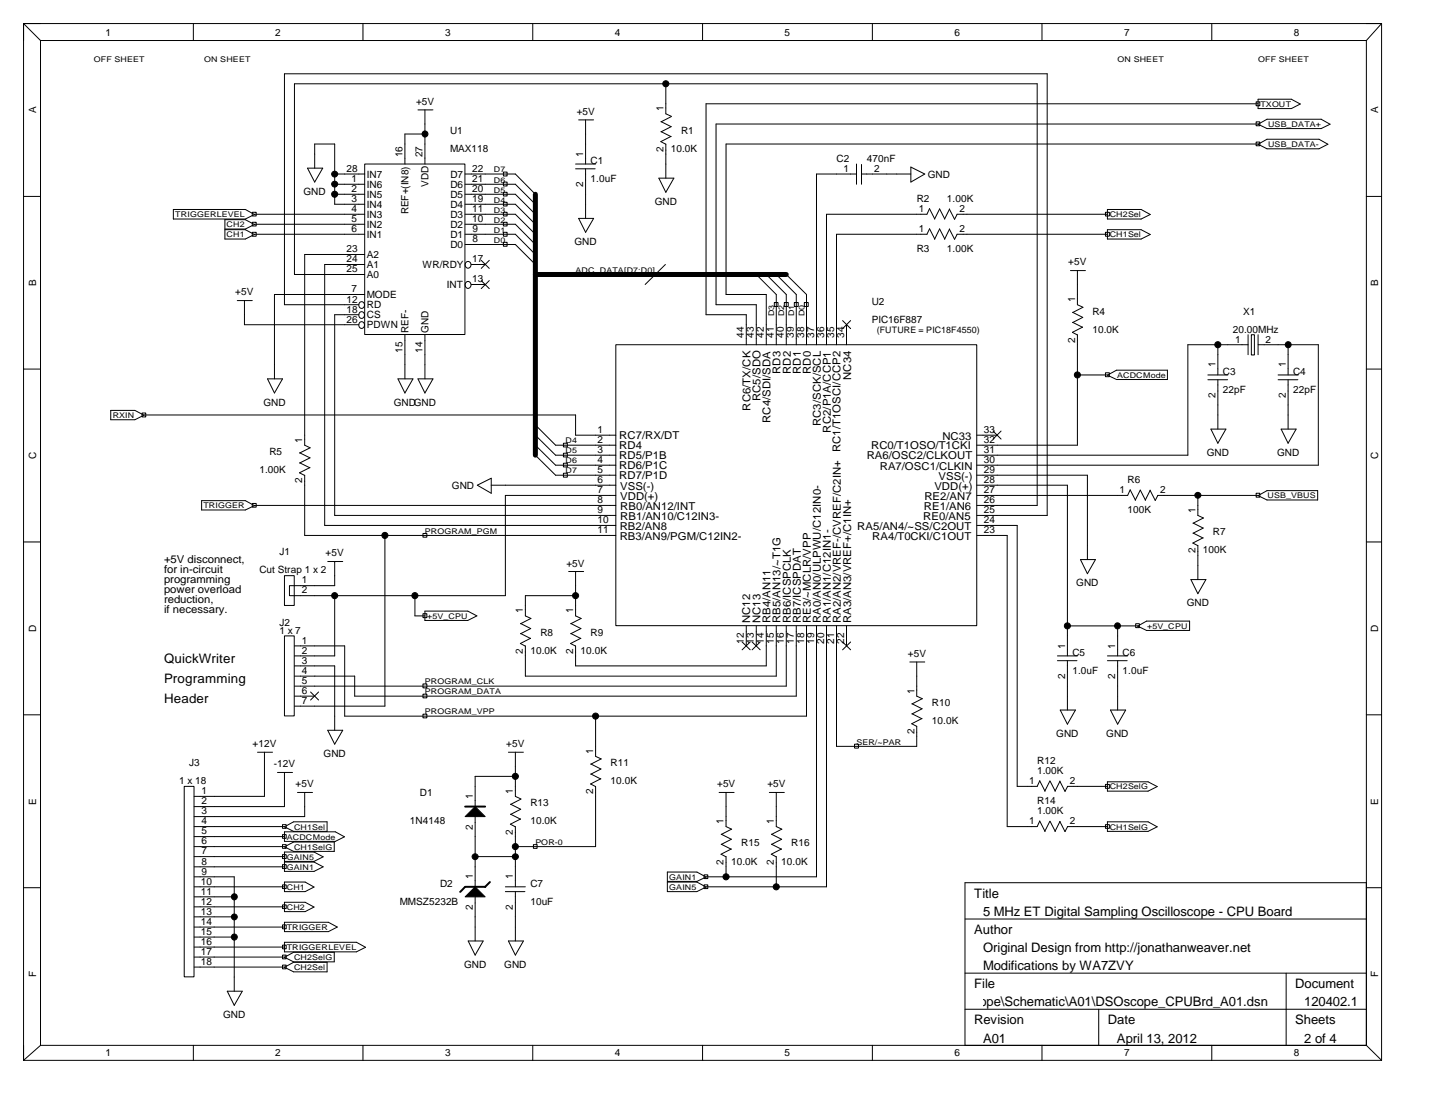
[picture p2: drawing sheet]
<svg xmlns="http://www.w3.org/2000/svg" width="279mm" height="216mm" viewBox="0 0 279 216" stroke-linecap="round" stroke-linejoin="round" font-family="sans-serif">
<g fill="none" stroke="#000" stroke-width=".19">
<path d="M4.6 4.6h264.4M4.6 4.6v201.8M4.6 4.6l3.3 3.3M7.9 7.9h258.1M7.9 7.9v195.6M37.6 4.6v3.3M70.7 4.6v3.3M103.7 4.6v3.3M129.6 16.3v5.9l1.1 .5M136.8 4.6v3.3M169.9 4.6v3.3M202.9 4.6v3.3"/>
<path d="M235.9 4.6v3.3M244.6 19.8h.7v.8h-.7zM245 19.3h6.4l1.8 .9-1.8 .9h-6.4zM266 7.9v195.6M269 4.6v201.8M269 4.6l-3 3.3M4.6 38.2h3.3M59.9 32.7h2.9l-1.5 2.7zM61.3 32.7v-4.7h3.9v11.8h5.8M65.2 37.8h5.8M65.2 35.9h5.8M65.2 33.9h5.8"/>
<path d="M71 31.9h19.5v33.2h-19.5zM81.4 21.4h2.9M82.7 21.4v10.5M82.7 26.1h-3.9v5.8M90.6 33.9h9.7l3.9 3.9M90.6 35.9h9.7l3.9 3.9M90.6 37.8h9.7l3.9 3.9M90.6 39.8h9.7l3.9 3.9M98 39.4h.7v.7h-.7zM98 37.4h.7v.8h-.7zM98 35.4h.7v.8h-.7zM98 33.5h.7v.8h-.7z"/>
<path d="M112.1 31.9h3.9M112.1 32.9h3.8M112.7 23.3h2.9M114 23.3v8.6M114 32.9v9.6M128.3 34.7h2.9l-1.6 2.7zM128.7 25.6l2 1-2 1 .9 .5M128.7 23.7l2 1M129.6 28v6.7M130.7 24.7l-2 1M130.7 22.7l-2 1M166.8 33.9h-7.8v33.2"/>
<path d="M166.8 31.9v4M167.7 33.9h9.6M167.7 32v3.9M177.3 32.5l2.8 1.4-2.8 1.5zM244.6 27.7h.7v.7h-.7zM244.6 23.7h.7v.8h-.7zM245 20.2h-107.5v41.1h7.8v5.8M245 24.1h-105.6v35.2h7.8v7.8M245 28h-103.6v29.3h7.8v9.8M245 28.1l1.7-1h10.1l1.7 1-1.7 .9h-10.1zM245 24.2l1.7-1h10.5l1.8 1-1.8 .8h-10.5zM266 38.2h3"/>
<path d="M33.8 40.8h14l1.7 1-1.7 .8h-14zM43.8 44.7h4l1.7 .9-1.7 .9h-4zM43.8 42.8h4l1.7 .9-1.7 .9h-4zM46.2 58.5h2.9M47.6 58.5v4.7h22.3M49.1 45.2h.8v.8h-.8zM49.1 43.3h.8v.7h-.8zM49.1 41.3h.8v.8h-.8zM49.5 45.6h21.5M49.5 43.7h21.5M49.5 41.7h21.5M69.9 59.3h-14.5v-44.9h148.5v85.9h-13.7"/>
<path d="M70 58.9a.59 .59 0 0 1 .8 .1 .59 .59 0 0 1 0 .8 .59 .59 0 0 1-.8 0 .8 .8 0 0 1 0-.9zM71 53.4h-13.7v-37.1h144.6v82.1h-11.7M71 51.5h-7.8v50.8h56.7M71 49.5h-11.7v37.2l1.1 .5-2.1 1M71 57.3h-17.6v16.5M90.6 41.7h9.7l3.9 3.9M90.6 43.7h9.7l3.9 3.9M90.6 45.6h9.7l3.9 3.9M90.6 47.6h9.7l3.9 3.9M91.7 55.4h2.8M91.7 51.5h2.8M93.7 54.6l1.6 1.6"/>
<path d="M93.7 50.7l1.6 1.6M95.3 54.6l-1.6 1.6M95.3 50.7l-1.6 1.6M98 47.2h.7v.7h-.7zM98 45.2h.7v.8h-.7zM98 43.3h.7v.7h-.7zM98 41.3h.7v.8h-.7zM112.7 42.5h2.9l-1.6 2.7zM129.6 51.5l-4 3.9M147.2 53.4l3.9 3.9v9.8M149.2 53.4l3.9 3.9v9.8M150.8 58.9h.7v.8h-.7z"/>
<path d="M151.1 53.4l3.9 3.9v9.8M152.7 58.9h.8v.8h-.8zM153.1 53.4l3.9 3.9v9.8M154.7 58.9h.7v.8h-.7zM156.6 58.9h.8v.8h-.8zM181 40.6l-.5 1.1h-19.6v25.4M181 40.7l1 1.9M182 46.5l-1-2-.5 1.1h-17.6v21.5M182.9 44.5l1.1 2M182.9 44.6l-.9 2M182.9 40.7l1.1 1.9M182.9 40.7l-.9 1.9"/>
<path d="M184.8 44.6l1.1 2 .5-1M184.8 40.7l1.1 2 .5-1M184.9 44.6l-1 2M184.9 40.7l-1 1.9M186.3 45.6h29.3M186.3 41.7h29.3M208.4 52.7h2.9M209.8 52.7v6.6l1.1 .5M210.8 59.8l-2 1M215.2 45.2h.8v.8h-.8zM215.2 41.3h.8v.8h-.8zM215.6 40.8h6.6l1.8 1-1.8 .8h-6.6z"/>
<path d="M215.6 44.7h6.6l1.8 .9-1.8 .9h-6.6zM4.6 71.9h3.3M21.6 79.9h4.7l1.7 .9-1.7 .9h-4.7zM52.1 73.8h2.9l-1.6 2.7zM69.9 61.3h-4.7v39h54.7M70 60.9a.59 .59 0 0 1 .8 0 .59 .59 0 0 1 0 .8 .59 .59 0 0 1-.8 .1 .8 .8 0 0 1 0-.9zM70 62.8a.59 .59 0 0 1 .8 .1 .59 .59 0 0 1 0 .8 .59 .59 0 0 1-.8 0 .8 .8 0 0 1 0-.9zM77.5 73.8h2.9l-1.6 2.7zM78.8 65.2v8.6M81.4 73.8h2.9l-1.6 2.7zM82.7 65.2v8.6M119.9 67.1h70.3v54.7h-70.3z"/>
<path d="M164.1 62.4l1.5 1.6M164.8 63.2v3.9M165.6 62.4l-1.5 1.6M208.8 62.8l2 .9M208.8 60.8l2 1M209.8 65.2v21.5h-19.6M209.8 73h5.8M210.8 63.7l-2 1 1 .5M210.8 61.8l-2 1M215.2 72.6h.8v.7h-.8zM215.6 73l1.8-.9h9.9v1.8h-9.9zM235.2 73h3.9"/>
<path d="M235.2 73.9h3.8M237.1 67.1v5.9M237.1 73.9v9.6M243 67.1h-11.7v21.5h-41.1M243 65.2v3.9M243.6 65.2h.6v3.9h-.6zM245 67.1h11.7v23.5h-66.5M245 65.2v3.9M248.8 73h4M248.8 73.9h3.9M250.8 67.1v5.9M250.8 73.9v9.6"/>
<path d="M266 71.9h3M27.7 80.4h.7v.8h-.7zM28 80.8h84.1v3.9h7.8M39.3 97.5h8.5l1.7 .9-1.7 .9h-8.5zM49.1 98h.8v.7h-.8zM49.5 98.4h70.4M58.3 90.1l2 1M58.3 88.2l2.1 .9-2.1 1M60.3 91l-2 1 1 .5v11.7h60.6M92.9 94.5l2.7-1.4v2.9zM95.6 94.5h24.3M104.2 82.7l4 4h11.7"/>
<path d="M104.2 84.7l4 3.9h11.7M104.2 86.7l4 3.9h11.7M104.2 88.6l4 3.9h11.7M109.7 86.3h.8v.7h-.8zM109.7 88.2h.8v.8h-.8zM109.7 90.2h.8v.7h-.8zM109.7 92.1h.8v.8h-.8zM119.9 96.4h-21.5v19.6h-42v-2h8.8v-4.7M190.2 84.7h4M190.2 92.5h21.5v16.4M190.2 94.5h17.6v33.2M193.3 83.9l1.6 1.6"/>
<path d="M194.9 83.9l-1.6 1.6M220.1 95.3l-.5 1.1h-29.4M220.1 95.4l1 2M222 95.4l1 2M222 95.4l-1 2M223.9 95.4l1 2 .5-1h19.6M224 95.4l-1 2M233.2 96.4v3.9l1.1 .6M235.8 83.5h2.9l-1.6 2.8zM244.6 96h.7v.8h-.7zM245 96.5l1.7-1h9.9v1.8h-9.9zM249.4 83.5h3l-1.6 2.8z"/>
<path d="M4.6 105.5h3.3M55.4 112.1h1.9v5.8h-1.9zM63.8 109.3h2.9M65.2 116v11.7h-7.9M74.9 104.2v33.3h-17.6M80.8 116v3.9h1.9M82.4 103.9h.7v.7h-.7zM82.4 119.5h.7v.7h-.7zM82.7 119h8.4l1.8 .9-1.8 .9h-8.4zM110.7 111.3h2.9M112.1 111.3v8.6l1.1 .5M112.1 116h-9.8v3.9l1.1 .5"/>
<path d="M190.2 102.3h7.8v50.8h3.9l.6-1.1M190.2 104.2h5.9v56.7h5.8l.6-1.1M210.4 108.9h2.9l-1.6 2.8zM231.9 112.8h2.9l-1.6 2.8zM232.3 103.8l1.9 .9M232.3 101.8l1.9 1M233.2 106.2v6.6M234.2 104.7l-1.9 1 .9 .5M234.3 102.8l-2 1M234.3 100.9l-2 1M266 105.5h3M4.6 139.2h3.3"/>
<path d="M55.4 123.8h1.9v15.6h-1.9zM57.3 129.6h7.9v12.6M57.3 135.5h4M60.5 134.7l1.5 1.6M62 134.7l-1.5 1.6M82.4 139h.7v.8h-.7zM82.4 133.2h.7v.7h-.7zM82.4 135.1h.7v.8h-.7zM101.4 123.3l1.9 1M101.4 121.4l1.9 1M103.3 124.3l-2 1 1 .5M103.3 122.4l-1.9 1"/>
<path d="M103.3 120.4l-1.9 1M111.1 123.3l2 1M111.1 121.4l2 1M113.1 124.3l-2 1 1 .5M113.1 122.4l-2 1M113.1 120.4l-2 1M116 139.4v7.8l1.1 .6M144.5 125l1.6 1.5M145.3 121.8v3.9M146.1 125l-1.6 1.5M146.4 125l1.6 1.5M147.2 121.8v3.9"/>
<path d="M148 125l-1.6 1.5M149.2 121.8v7.8h-37.1v-3.9M151.1 121.8v9.8h-48.8v-5.9M153.1 121.8v11.8h-95.8M155 121.8v13.7h-85.9v-3.9h-11.8M157 121.8v17.6h-89.9v-13.7h-9.8M159 121.8v48.9h-21.5M160.9 121.8v50.8h-23.4M162.9 121.8v23.5h15.6v-3.9M164.1 125l1.5 1.5M164.8 121.8v3.9M165.6 125l-1.5 1.5"/>
<path d="M177.1 128.9h3M178.5 128.9v6.6l1.1 .5M179.5 139.9l-2 1 1 .5M179.5 138l-1.9 1 1.9 .9M179.5 136l-1.9 1 1.9 1M205.9 127.7h3.9M205.9 128.6h3.8M206.4 138.2h3l-1.6 2.8zM207.8 128.6v9.6M207.8 121.8h13.7M215.6 127.7h4M215.6 128.6h3.9"/>
<path d="M216.2 138.2h3l-1.6 2.8zM217.6 121.8v5.9M217.6 128.6v9.6M221.1 121.4h.7v.8h-.7zM221.5 121.9l1.7-1h8.4v1.8h-8.4zM266 139.2h3M35.9 153.1h1.9v37.1h-1.9zM50.1 146.4h3M51.5 146.4v8.6h-13.7M54 150.4h3M55.4 150.4v6.6h-17.6M57.9 154.3h2.9"/>
<path d="M59.3 154.3v4.7h-21.5M63.8 142.2h2.9l-1.5 2.7zM92.5 157l2 2h-3.9zM92.5 159v13.6M99 146.4h2.9M99.4 158.5l2 .9-2 1.1 .9 .5M99.4 156.6l2 .9M100.3 146.4v8.6l1.1 .5M100.3 151.1h-7.8v5.9M101.4 157.5l-2 1.1M101.4 155.6l-2 1M116 153.1v11.7h-15.7"/>
<path d="M117 151.6l-2 1 1 .5M117 149.7l-2 1 2 1M117 147.8l-2 1 2 .9M140 154.3h2.9M141.4 154.3v6.6l1.1 .5M149.8 154.3h2.9M151.1 154.3v6.6l1.1 .5M166.4 144.9h.7v.7h-.7zM202.5 159.9l1 2M202.5 152l1 2M204.4 159.9l-1 2M204.4 152.1l-1 1.9"/>
<path d="M204.4 159.9l1.1 2M204.4 152l1.1 2M206.3 159.9l1.1 2 .4-1h7.8M206.3 152.1l1.1 2 .4-1h7.8M206.4 159.9l-1 2M206.4 152.1l-1 1.9M215.2 152.7h.8v.8h-.8zM215.6 160h7.9l1.8 1-1.8 .9h-7.9zM215.6 152.2h7.9l1.8 .9-1.8 .9h-7.9zM4.6 172.8h3.3M37.8 160.9h17.6M37.8 162.9h17.6"/>
<path d="M37.8 164.8h17.6M37.8 166.8h17.6M37.8 168.8h17.6M37.8 170.7h7.8v22.3M37.8 172.6h17.6M37.8 174.6h7.8M37.8 176.5h17.6M37.8 178.5h7.8M55 160.5h.7v.8h-.7zM55 164.4h.7v.8h-.7zM55 162.5h.7v.7h-.7zM55 166.4h.7v.7h-.7z"/>
<path d="M55 168.3h.7v.8h-.7zM55 172.3h.7v.7h-.7zM55 176.2h.7v.7h-.7zM55.4 161.9h9.9l1.8 1-1.8 .9h-9.9zM55.4 165.9h5.7l1.8 .9-1.8 .9h-5.7zM55.4 167.8h5.7l1.8 1-1.8 .8h-5.7zM55.4 171.7h4l1.7 1-1.7 .9h-4zM55.4 175.7h4l1.7 .9-1.7 .9h-4zM55.4 179.5h8.5l1.8 1-1.8 .9h-8.5zM55.4 161l1.8-1h6.5v1.9h-6.5zM55.4 164.9l1.8-1h7.9v1.8h-7.9zM90.6 174.6l1.9-2 2 2z"/>
<path d="M92.5 166.8h7.8M92.5 174.6v8.6M98.4 172.6h3.9M98.4 173.6h3.8M100.3 160.9v11.7M100.3 173.6v9.6M103.9 164.4h.7v.8h-.7zM129.9 171.7h5.8l1.8 1-1.8 .9h-5.8zM129.9 169.8h5.8l1.8 .9-1.8 .9h-5.8zM137.1 170.3h.7v.7h-.7zM137.1 172.3h.7v.7h-.7zM140.4 164.4l2 .9-2 1 1 .5"/>
<path d="M140.4 162.4l2 1M141.4 166.8v3.9M142.4 163.4l-2 1M142.4 161.4l-2 1M150.2 164.4l2 .9-2 1 .9 .5M150.2 162.4l2 1M151.1 166.8v5.8M152.2 163.4l-2 1M152.2 161.4l-2 1M187.9 178.9h78.1M215.2 160.5h.8v.8h-.8zM266 171.8h-78.1v31.7"/>
<path d="M266 172.8h3M37.8 180.5h17.6M37.8 182.4h7.8M37.8 184.4h17.6M37.8 186.3h17.6M37.8 188.3h17.6M44.3 193h2.9l-1.6 2.7zM55 185.9h.7v.8h-.7zM55 187.9h.7v.7h-.7zM55 180.1h.7v.7h-.7zM55 184h.7v.7h-.7zM55.4 183.4h14l1.8 1-1.8 .9h-14z"/>
<path d="M55.4 188.3l1.8-1h6.5v1.9h-6.5zM55.4 186.4l1.8-1h7.9v1.9h-7.9zM91.2 183.2h2.9l-1.6 2.7zM99 183.2h2.9l-1.6 2.7zM187.9 189.5h78.1M187.9 196.5h78.1M213.9 196.5v7M250.4 189.5v14M4.6 206.4h264.4M7.9 203.5h258.1M7.9 203.5l-3.3 2.9M37.6 203.5v2.9"/>
<path d="M70.7 203.5v2.9M103.7 203.5v2.9M136.8 203.5v2.9M169.9 203.5v2.9M202.9 203.5v2.9M235.9 203.5v2.9M266 203.5l3 2.9"/>
<circle cx="129.6" cy="16.3" r=".59"/>
<circle cx="65.2" cy="37.8" r=".59"/>
<circle cx="65.2" cy="35.8" r=".58"/>
<circle cx="65.2" cy="33.9" r=".58"/>
<circle cx="82.7" cy="26.1" r=".59"/>
<circle cx="91.1" cy="55.4" r=".62"/>
<circle cx="91.1" cy="51.5" r=".61"/>
<circle cx="209.8" cy="73" r=".59"/>
<circle cx="237.1" cy="67.1" r=".59"/>
<circle cx="250.8" cy="67.1" r=".59"/>
<circle cx="233.2" cy="96.4" r=".58"/>
<circle cx="65.2" cy="116" r=".59"/>
<circle cx="74.9" cy="104.2" r=".59"/>
<circle cx="80.8" cy="116" r=".59"/>
<circle cx="112.1" cy="116" r=".59"/>
<circle cx="116" cy="139.4" r=".59"/>
<circle cx="207.8" cy="121.8" r=".59"/>
<circle cx="217.6" cy="121.8" r=".59"/>
<circle cx="100.3" cy="151.1" r=".59"/>
<circle cx="45.6" cy="174.6" r=".59"/>
<circle cx="45.6" cy="178.5" r=".57"/>
<circle cx="92.5" cy="166.8" r=".58"/>
<circle cx="100.3" cy="164.8" r=".59"/>
<circle cx="100.4" cy="166.8" r=".58"/>
<circle cx="141.4" cy="170.7" r=".59"/>
<circle cx="151.1" cy="172.6" r=".59"/>
<circle cx="45.6" cy="182.4" r=".59"/>
</g>
<path d="M104.2 37.8v50.8M104.2 53.4h48.9" fill="none" stroke="#000" stroke-width=".97"/>
<g fill="#000">
<circle cx="129.6" cy="16.3" r=".59"/>
<circle cx="65.2" cy="37.8" r=".59"/>
<circle cx="65.2" cy="35.8" r=".58"/>
<circle cx="65.2" cy="33.9" r=".58"/>
<circle cx="82.7" cy="26.1" r=".59"/>
<circle cx="209.8" cy="73" r=".59"/>
<circle cx="237.1" cy="67.1" r=".59"/>
<circle cx="250.8" cy="67.1" r=".59"/>
<circle cx="233.2" cy="96.4" r=".58"/>
<circle cx="65.2" cy="116" r=".59"/>
<circle cx="74.9" cy="104.2" r=".59"/>
<circle cx="80.8" cy="116" r=".59"/>
<circle cx="112.1" cy="116" r=".59"/>
<circle cx="207.8" cy="121.8" r=".59"/>
<circle cx="217.6" cy="121.8" r=".59"/>
<circle cx="141.4" cy="170.7" r=".59"/>
<circle cx="151.1" cy="172.6" r=".59"/>
</g>
<g fill="#000">
<path d="M92.5 157l2 2h-3.9zM90.6 174.6l1.9-2 2 2z"/>
<circle cx="116" cy="139.4" r=".59"/>
<circle cx="100.3" cy="151.1" r=".59"/>
<circle cx="45.6" cy="174.6" r=".59"/>
<circle cx="45.6" cy="178.5" r=".57"/>
<circle cx="92.5" cy="166.8" r=".58"/>
<circle cx="100.3" cy="164.8" r=".59"/>
<circle cx="100.4" cy="166.8" r=".58"/>
<circle cx="45.6" cy="182.4" r=".59"/>
</g>
<path d="M90.6 157h3.9M90.5 172.7l-.9 .9M90.6 172.6h3.9M95.4 171.7l-.9 1" fill="none" stroke="#000" stroke-width=".38"/>
<g font-size="2.5">
<text x="31.9" y="129.1">QuickWriter</text>
<text x="31.9" y="133">Programming</text>
<text x="31.9" y="136.9">Header</text>
<text x="189.7" y="174.9">Title</text>
<text x="191.4" y="178.4">5 MHz ET Digital Sampling Oscilloscope - CPU Board</text>
<text x="189.7" y="181.9">Author</text>
<text x="191.4" y="185.4">Original Design from http://jonathanweaver.net</text>
<text x="191.4" y="188.9">Modifications by WA7ZVY</text>
<text x="146" y="195.9">C:\Users\pmesser\_Paul\Design\DSOscope\Schematic\A01\DSOscope_CPUBrd_A01.dsn</text>
<text x="189.7" y="192.4">File</text>
<text x="252.2" y="192.4">Document</text>
<text x="253.9" y="195.9">120402.1</text>
<text x="189.7" y="199.4">Revision</text>
<text x="191.4" y="203">A01</text>
<text x="215.7" y="199.4">Date</text>
<text x="217.5" y="203">April 13, 2012</text>
<text x="252.2" y="199.4">Sheets</text>
<text x="253.9" y="203">2 of 4</text>
</g>
<g font-size="2.1">
<text x="152" y="72.8" transform="rotate(-90 152 72.8)">RD3</text>
<text x="154" y="72.8" transform="rotate(-90 154 72.8)">RD2</text>
<text x="155.9" y="72.8" transform="rotate(-90 155.9 72.8)">RD1</text>
<text x="157.9" y="72.8" transform="rotate(-90 157.9 72.8)">RD0</text>
<text x="165.7" y="74" transform="rotate(-90 165.7 74)">NC34</text>
<text x="146.1" y="79.9" transform="rotate(-90 146.1 79.9)">RC6/TX/CK</text>
<text x="148.1" y="78.1" transform="rotate(-90 148.1 78.1)">RC5/SDO</text>
<text x="150" y="82.4" transform="rotate(-90 150 82.4)">RC4/SDI/SDA</text>
<text x="159.8" y="82.9" transform="rotate(-90 159.8 82.9)">RC3/SCK/SCL</text>
<text x="120.6" y="85.5">RC7/RX/DT</text>
<text x="120.6" y="87.5">RD4</text>
<text x="120.6" y="89.4">RD5/P1B</text>
<text x="161.8" y="84.2" transform="rotate(-90 161.8 84.2)">RC2/P1A/CCP1</text>
<text x="163.6" y="88" transform="rotate(-90 163.6 88)">RC1/T1OSCI/CCP2</text>
<text x="168.8" y="89.4">RA6/OSC2/CLKOUT</text>
<text x="169.6" y="87.5">RC0/T1OSO/T1CKI</text>
<text x="183.5" y="85.6">NC33</text>
<text x="120.6" y="91.4">RD6/P1C</text>
<text x="120.6" y="93.3">RD7/P1D</text>
<text x="120.7" y="95.4">VSS(-)</text>
<text x="171.3" y="91.5">RA7/OSC1/CLKIN</text>
<text x="181.9" y="95.4">VDD(+)</text>
<text x="182.7" y="93.4">VSS(-)</text>
<text x="120.7" y="97.3">VDD(+)</text>
<text x="120.7" y="99.2">RB0/AN12/INT</text>
<text x="120.7" y="101.1">RB1/AN10/C12IN3-</text>
<text x="179.8" y="101.2">RE0/AN5</text>
<text x="179.9" y="99.2">RE1/AN6</text>
<text x="180" y="97.3">RE2/AN7</text>
<text x="120.7" y="103.1">RB2/AN8</text>
<text x="120.7" y="105.2">RB3/AN9/PGM/C12IN2-</text>
<text x="166.9" y="103.2">RA5/AN4/~SS/C2OUT</text>
<text x="169.8" y="105.2">RA4/T0CKI/C1OUT</text>
<text x="31.9" y="109.7">+5V disconnect,</text>
<text x="31.9" y="111.6">for in-circuit</text>
<text x="31.9" y="113.6">programming</text>
<text x="31.9" y="119.4">if necessary.</text>
<text x="31.9" y="115.5">power overload</text>
<text x="31.9" y="117.4">reduction,</text>
<text x="146.1" y="121.3" transform="rotate(-90 146.1 121.3)">NC12</text>
<text x="148.1" y="121.3" transform="rotate(-90 148.1 121.3)">NC13</text>
<text x="150" y="121.3" transform="rotate(-90 150 121.3)">RB4/AN11</text>
<text x="152" y="121.3" transform="rotate(-90 152 121.3)">RB5/AN13/~T1G</text>
<text x="154" y="121.3" transform="rotate(-90 154 121.3)">RB6/ICSPCLK</text>
<text x="155.9" y="121.3" transform="rotate(-90 155.9 121.3)">RB7/ICSPDAT</text>
<text x="157.9" y="121.3" transform="rotate(-90 157.9 121.3)">RE3/~MCLR/VPP</text>
<text x="159.8" y="121.3" transform="rotate(-90 159.8 121.3)">RA0/AN0/ULPWU/C12IN0-</text>
<text x="161.8" y="121.3" transform="rotate(-90 161.8 121.3)">RA1/AN1/C12IN1-</text>
<text x="163.7" y="121.3" transform="rotate(-90 163.7 121.3)">RA2/AN2/VREF-/CVREF/C2IN+</text>
<text x="165.7" y="121.3" transform="rotate(-90 165.7 121.3)">RA3/AN3/VREF+/C1IN+</text>
</g>
<g font-size="1.9">
<text x="20.5" y="7.1">1</text>
<text x="53.6" y="7.1">2</text>
<text x="86.7" y="7.1">3</text>
<text x="119.7" y="7.1">4</text>
<text x="152.8" y="7.1">5</text>
<text x="185.8" y="7.1">6</text>
<text x="218.9" y="7.1">7</text>
<text x="251.9" y="7.1">8</text>
<text x="7" y="22.1" transform="rotate(-90 7 22.1)">A</text>
<text x="81" y="20.4">+5V</text>
<text x="112.3" y="22.3">+5V</text>
<text x="129.2" y="21.7" transform="rotate(-90 129.2 21.7)">1</text>
<text x="268.3" y="22.1" transform="rotate(-90 268.3 22.1)">A</text>
<text x="87.6" y="26">U1</text>
<text x="87.6" y="29.6">MAX118</text>
<text x="129.2" y="29.6" transform="rotate(-90 129.2 29.6)">2</text>
<text x="130.6" y="29.6">10.0K</text>
<text x="132.6" y="26">R1</text>
<text x="67.5" y="33.5">28</text>
<text x="68.5" y="35.4">1</text>
<text x="71.4" y="34.6">IN7</text>
<text x="78.4" y="30.6" transform="rotate(-90 78.4 30.6)">16</text>
<text x="82.3" y="30.6" transform="rotate(-90 82.3 30.6)">27</text>
<text x="87.7" y="34.6">D7</text>
<text x="91.9" y="35.4">21</text>
<text x="91.9" y="33.5">22</text>
<text x="113.6" y="30.5" transform="rotate(-90 113.6 30.5)">1</text>
<text x="115" y="31.9">C1</text>
<text x="115" y="35.4">1.0uF</text>
<text x="162.9" y="31.5">C2</text>
<text x="164.2" y="33.5">1</text>
<text x="168.8" y="31.5">470nF</text>
<text x="170.2" y="33.5">2</text>
<text x="180.6" y="34.6">GND</text>
<text x="59.1" y="37.9">GND</text>
<text x="68.5" y="37.4">2</text>
<text x="68.5" y="39.3">3</text>
<text x="68.5" y="41.3">4</text>
<text x="71.4" y="36.6">IN6</text>
<text x="71.4" y="38.5">IN5</text>
<text x="71.4" y="40.5">IN4</text>
<text x="79.5" y="41.8" transform="rotate(-90 79.5 41.8)">REF+(IN8)</text>
<text x="83.5" y="36.4" transform="rotate(-90 83.5 36.4)">VDD</text>
<text x="87.7" y="40.5">D4</text>
<text x="87.7" y="38.5">D5</text>
<text x="87.7" y="36.6">D6</text>
<text x="91.9" y="41.3">11</text>
<text x="91.9" y="39.3">19</text>
<text x="91.9" y="37.4">20</text>
<text x="113.6" y="36.4" transform="rotate(-90 113.6 36.4)">2</text>
<text x="127.5" y="39.9">GND</text>
<text x="178.5" y="39.3">R2</text>
<text x="178.9" y="41.3">1</text>
<text x="184.4" y="39.3">1.00K</text>
<text x="186.8" y="41.3">2</text>
<text x="68.5" y="43.2">5</text>
<text x="68.5" y="45.2">6</text>
<text x="71.4" y="42.4">IN3</text>
<text x="71.4" y="44.4">IN2</text>
<text x="71.4" y="46.4">IN1</text>
<text x="87.7" y="46.4">D1</text>
<text x="87.7" y="44.4">D2</text>
<text x="87.7" y="42.4">D3</text>
<text x="91.9" y="43.2">10</text>
<text x="92" y="47.2">8</text>
<text x="92" y="45.2">9</text>
<text x="111.9" y="47.7">GND</text>
<text x="178.9" y="45.2">1</text>
<text x="186.8" y="45.2">2</text>
<text x="67.5" y="49.1">23</text>
<text x="67.5" y="51.1">24</text>
<text x="67.5" y="53">25</text>
<text x="71.4" y="50.3">A2</text>
<text x="71.4" y="52.2">A1</text>
<text x="82.3" y="52.2">WR/RDY</text>
<text x="87.7" y="48.3">D0</text>
<text x="91.9" y="51.1">17</text>
<text x="178.5" y="49.1">R3</text>
<text x="184.4" y="49.1">1.00K</text>
<text x="208" y="51.7">+5V</text>
<text x="7" y="55.7" transform="rotate(-90 7 55.7)">B</text>
<text x="45.8" y="57.5">+5V</text>
<text x="67.5" y="58.9">12</text>
<text x="68.5" y="56.9">7</text>
<text x="71.4" y="58.1">MODE</text>
<text x="71.4" y="54.2">A0</text>
<text x="87" y="56.1">INT</text>
<text x="91.9" y="55">13</text>
<text x="169.7" y="59.3">U2</text>
<text x="209.3" y="58.8" transform="rotate(-90 209.3 58.8)">1</text>
<text x="268.3" y="55.7" transform="rotate(-90 268.3 55.7)">B</text>
<text x="67.5" y="60.8">18</text>
<text x="67.5" y="62.8">26</text>
<text x="71.4" y="60">RD</text>
<text x="71.4" y="62">CS</text>
<text x="71.4" y="63.9">PDWN</text>
<text x="79.5" y="64.8" transform="rotate(-90 79.5 64.8)">REF-</text>
<text x="83.5" y="64.8" transform="rotate(-90 83.5 64.8)">GND</text>
<text x="144.8" y="65.8" transform="rotate(-90 144.8 65.8)">44</text>
<text x="146.8" y="65.8" transform="rotate(-90 146.8 65.8)">43</text>
<text x="148.7" y="65.8" transform="rotate(-90 148.7 65.8)">42</text>
<text x="150.7" y="65.8" transform="rotate(-90 150.7 65.8)">41</text>
<text x="152.6" y="65.8" transform="rotate(-90 152.6 65.8)">40</text>
<text x="154.6" y="65.8" transform="rotate(-90 154.6 65.8)">39</text>
<text x="156.6" y="65.8" transform="rotate(-90 156.6 65.8)">38</text>
<text x="158.5" y="65.8" transform="rotate(-90 158.5 65.8)">37</text>
<text x="160.5" y="65.8" transform="rotate(-90 160.5 65.8)">36</text>
<text x="162.4" y="65.8" transform="rotate(-90 162.4 65.8)">35</text>
<text x="164.4" y="65.8" transform="rotate(-90 164.4 65.8)">34</text>
<text x="169.7" y="62.8">PIC16F887</text>
<text x="212.7" y="61.2">R4</text>
<text x="212.7" y="64.7">10.0K</text>
<text x="240" y="64.7">20.00MHz</text>
<text x="242" y="61.2">X1</text>
<text x="78.4" y="68.7" transform="rotate(-90 78.4 68.7)">15</text>
<text x="82.3" y="68.7" transform="rotate(-90 82.3 68.7)">14</text>
<text x="209.3" y="66.7" transform="rotate(-90 209.3 66.7)">2</text>
<text x="236.7" y="71.5" transform="rotate(-90 236.7 71.5)">1</text>
<text x="240.5" y="66.7">1</text>
<text x="246.4" y="66.7">2</text>
<text x="250.3" y="71.5" transform="rotate(-90 250.3 71.5)">1</text>
<text x="236.7" y="77.5" transform="rotate(-90 236.7 77.5)">2</text>
<text x="238.1" y="73">C3</text>
<text x="238.1" y="76.5">22pF</text>
<text x="250.3" y="77.5" transform="rotate(-90 250.3 77.5)">2</text>
<text x="251.8" y="73">C4</text>
<text x="251.8" y="76.5">22pF</text>
<text x="51.3" y="79">GND</text>
<text x="76.7" y="79">GNDGND</text>
<text x="7" y="89.4" transform="rotate(-90 7 89.4)">C</text>
<text x="52.5" y="88.6">R5</text>
<text x="58.9" y="86.2" transform="rotate(-90 58.9 86.2)">1</text>
<text x="116.3" y="84.3">1</text>
<text x="116.3" y="86.2">2</text>
<text x="116.3" y="88.2">3</text>
<text x="191.6" y="88.2">31</text>
<text x="191.6" y="86.2">32</text>
<text x="191.6" y="84.3">33</text>
<text x="235" y="88.7">GND</text>
<text x="248.6" y="88.7">GND</text>
<text x="268.3" y="89.4" transform="rotate(-90 268.3 89.4)">C</text>
<text x="50.5" y="92.1">1.00K</text>
<text x="58.9" y="94.1" transform="rotate(-90 58.9 94.1)">2</text>
<text x="88" y="95.2">GND</text>
<text x="116.3" y="90.1">4</text>
<text x="116.3" y="92.1">5</text>
<text x="116.3" y="94">6</text>
<text x="191.6" y="94">28</text>
<text x="191.6" y="92.1">29</text>
<text x="191.6" y="90.1">30</text>
<text x="219.6" y="94">R6</text>
<text x="116.3" y="96">7</text>
<text x="116.3" y="98">8</text>
<text x="116.3" y="99.9">9</text>
<text x="116.3" y="101.9">10</text>
<text x="191.6" y="101.9">24</text>
<text x="191.6" y="99.9">25</text>
<text x="191.6" y="98">26</text>
<text x="191.6" y="96">27</text>
<text x="218" y="96">1</text>
<text x="219.6" y="99.9">100K</text>
<text x="225.9" y="96">2</text>
<text x="232.8" y="99.9" transform="rotate(-90 232.8 99.9)">1</text>
<text x="116.3" y="103.8">11</text>
<text x="191.6" y="103.8">23</text>
<text x="232.8" y="107.8" transform="rotate(-90 232.8 107.8)">2</text>
<text x="234.2" y="107.8">100K</text>
<text x="236.1" y="104.2">R7</text>
<text x="50.5" y="111.6">Cut Strap 1 x 2</text>
<text x="54.4" y="108.1">J1</text>
<text x="58.8" y="113.6">1</text>
<text x="63.4" y="108.3">+5V</text>
<text x="110.3" y="110.3">+5V</text>
<text x="58.8" y="115.5">2</text>
<text x="101.8" y="119.4" transform="rotate(-90 101.8 119.4)">1</text>
<text x="111.6" y="119.4" transform="rotate(-90 111.6 119.4)">1</text>
<text x="209.6" y="114.1">GND</text>
<text x="231.1" y="118">GND</text>
<text x="7" y="123.1" transform="rotate(-90 7 123.1)">D</text>
<text x="54.4" y="121.8">J2</text>
<text x="54.4" y="123.4">1 x 7</text>
<text x="58.8" y="125.3">1</text>
<text x="105.2" y="123.8">R8</text>
<text x="115" y="123.8">R9</text>
<text x="144.8" y="125.4" transform="rotate(-90 144.8 125.4)">12</text>
<text x="146.8" y="125.4" transform="rotate(-90 146.8 125.4)">13</text>
<text x="148.7" y="125.4" transform="rotate(-90 148.7 125.4)">14</text>
<text x="150.7" y="125.4" transform="rotate(-90 150.7 125.4)">15</text>
<text x="152.6" y="125.4" transform="rotate(-90 152.6 125.4)">16</text>
<text x="154.6" y="125.4" transform="rotate(-90 154.6 125.4)">17</text>
<text x="156.6" y="125.4" transform="rotate(-90 156.6 125.4)">18</text>
<text x="158.5" y="125.4" transform="rotate(-90 158.5 125.4)">19</text>
<text x="160.5" y="125.4" transform="rotate(-90 160.5 125.4)">20</text>
<text x="162.4" y="125.4" transform="rotate(-90 162.4 125.4)">21</text>
<text x="164.4" y="125.4" transform="rotate(-90 164.4 125.4)">22</text>
<text x="268.3" y="123.1" transform="rotate(-90 268.3 123.1)">D</text>
<text x="58.8" y="127.3">2</text>
<text x="58.8" y="129.2">3</text>
<text x="58.8" y="131.2">4</text>
<text x="101.8" y="127.3" transform="rotate(-90 101.8 127.3)">2</text>
<text x="103.3" y="127.3">10.0K</text>
<text x="111.6" y="127.3" transform="rotate(-90 111.6 127.3)">2</text>
<text x="113" y="127.3">10.0K</text>
<text x="176.8" y="127.9">+5V</text>
<text x="207.4" y="126.3" transform="rotate(-90 207.4 126.3)">1</text>
<text x="208.8" y="127.6">C5</text>
<text x="208.8" y="131.2">1.0uF</text>
<text x="217.1" y="126.3" transform="rotate(-90 217.1 126.3)">1</text>
<text x="218.6" y="127.6">C6</text>
<text x="218.6" y="131.2">1.0uF</text>
<text x="58.8" y="133.2">5</text>
<text x="58.8" y="135.1">6</text>
<text x="58.8" y="137">7</text>
<text x="178" y="135.1" transform="rotate(-90 178 135.1)">1</text>
<text x="181.5" y="137.4">R10</text>
<text x="207.4" y="132.2" transform="rotate(-90 207.4 132.2)">2</text>
<text x="217.1" y="132.2" transform="rotate(-90 217.1 132.2)">2</text>
<text x="178" y="142.9" transform="rotate(-90 178 142.9)">2</text>
<text x="181.5" y="140.9">10.0K</text>
<text x="205.7" y="143.4">GND</text>
<text x="215.4" y="143.4">GND</text>
<text x="36.8" y="149.2">J3</text>
<text x="49.2" y="145.4">+12V</text>
<text x="53.3" y="149.4">-12V</text>
<text x="63" y="147.4">GND</text>
<text x="98.6" y="145.4">+5V</text>
<text x="115.5" y="146.8" transform="rotate(-90 115.5 146.8)">1</text>
<text x="118.9" y="149.2">R11</text>
<text x="201.9" y="148.8">R12</text>
<text x="34.9" y="152.7">1 x 18</text>
<text x="39.3" y="154.6">1</text>
<text x="57.5" y="153.3">+5V</text>
<text x="81.8" y="155">D1</text>
<text x="92" y="155.5" transform="rotate(-90 92 155.5)">1</text>
<text x="99.9" y="154.6" transform="rotate(-90 99.9 154.6)">1</text>
<text x="115.5" y="154.7" transform="rotate(-90 115.5 154.7)">2</text>
<text x="118.9" y="152.7">10.0K</text>
<text x="139.6" y="153.3">+5V</text>
<text x="149.4" y="153.3">+5V</text>
<text x="200.4" y="152.7">1</text>
<text x="201.9" y="150.7">1.00K</text>
<text x="208.3" y="152.7">2</text>
<text x="7" y="156.6" transform="rotate(-90 7 156.6)">E</text>
<text x="39.3" y="156.6">2</text>
<text x="39.3" y="158.6">3</text>
<text x="39.3" y="160.5">4</text>
<text x="79.8" y="160.5">1N4148</text>
<text x="92" y="161.5" transform="rotate(-90 92 161.5)">2</text>
<text x="103.3" y="157">R13</text>
<text x="103.3" y="160.5">10.0K</text>
<text x="140.9" y="160.5" transform="rotate(-90 140.9 160.5)">1</text>
<text x="150.7" y="160.5" transform="rotate(-90 150.7 160.5)">1</text>
<text x="200.4" y="160.5">1</text>
<text x="201.9" y="156.6">R14</text>
<text x="201.9" y="158.6">1.00K</text>
<text x="208.3" y="160.5">2</text>
<text x="268.3" y="156.6" transform="rotate(-90 268.3 156.6)">E</text>
<text x="39.3" y="162.4">5</text>
<text x="39.3" y="164.4">6</text>
<text x="39.3" y="166.3">7</text>
<text x="99.9" y="162.5" transform="rotate(-90 99.9 162.5)">2</text>
<text x="144.3" y="164.8">R15</text>
<text x="154.1" y="164.8">R16</text>
<text x="39.1" y="172.2">10</text>
<text x="39.3" y="168.3">8</text>
<text x="39.3" y="170.3">9</text>
<text x="85.7" y="172.6">D2</text>
<text x="92" y="171.2" transform="rotate(-90 92 171.2)">1</text>
<text x="99.9" y="171.2" transform="rotate(-90 99.9 171.2)">1</text>
<text x="103.3" y="172.6">C7</text>
<text x="140.9" y="168.3" transform="rotate(-90 140.9 168.3)">2</text>
<text x="142.3" y="168.3">10.0K</text>
<text x="150.7" y="168.3" transform="rotate(-90 150.7 168.3)">2</text>
<text x="152.1" y="168.3">10.0K</text>
<text x="39.1" y="174.2">11</text>
<text x="39.1" y="176.1">12</text>
<text x="39.1" y="178.1">13</text>
<text x="77.9" y="176.1">MMSZ5232B</text>
<text x="92" y="177.1" transform="rotate(-90 92 177.1)">2</text>
<text x="99.9" y="177.1" transform="rotate(-90 99.9 177.1)">2</text>
<text x="103.3" y="176.1">10uF</text>
<text x="39.1" y="180.1">14</text>
<text x="39.1" y="182">15</text>
<text x="39.1" y="184">16</text>
<text x="39.1" y="185.9">17</text>
<text x="7" y="190.2" transform="rotate(-90 7 190.2)">F</text>
<text x="39.1" y="187.8">18</text>
<text x="90.4" y="188.4">GND</text>
<text x="98.2" y="188.4">GND</text>
<text x="268.3" y="190.2" transform="rotate(-90 268.3 190.2)">F</text>
<text x="43.4" y="198.2">GND</text>
<text x="20.5" y="205.6">1</text>
<text x="53.6" y="205.6">2</text>
<text x="86.7" y="205.6">3</text>
<text x="119.7" y="205.6">4</text>
<text x="152.8" y="205.6">5</text>
<text x="185.8" y="205.6">6</text>
<text x="218.9" y="205.6">7</text>
<text x="251.9" y="205.6">8</text>
</g>
<text font-size="1.7" x="170.7" y="64.8">(FUTURE = PIC18F4550)</text>
<g font-size="1.5">
<text x="18.3" y="12.1">OFF SHEET</text>
<text x="39.8" y="12.1">ON SHEET</text>
<text x="217.6" y="12.1">ON SHEET</text>
<text x="245" y="12.1">OFF SHEET</text>
<text x="245.4" y="20.8">TXOUT</text>
<text x="246.9" y="28.6">USB_DATA-</text>
<text x="246.9" y="24.7">USB_DATA+</text>
<text x="96.2" y="35.5">D6</text>
<text x="96.2" y="33.5">D7</text>
<text x="96.2" y="41.4">D3</text>
<text x="96.2" y="39.4">D4</text>
<text x="96.2" y="37.5">D5</text>
<text x="34.1" y="42.3">TRIGGERLEVEL</text>
<text x="44.1" y="46.2">CH1</text>
<text x="44.1" y="44.3">CH2</text>
<text x="96.2" y="47.3">D0</text>
<text x="96.2" y="45.3">D1</text>
<text x="96.2" y="43.3">D2</text>
<text x="216.1" y="46.2">CH1Sel</text>
<text x="216.1" y="42.3">CH2Sel</text>
<text x="112.1" y="53.1">ADC_DATA[D7:D0]</text>
<text x="150.8" y="61.6" transform="rotate(-90 150.8 61.6)">D3</text>
<text x="152.7" y="61.6" transform="rotate(-90 152.7 61.6)">D2</text>
<text x="154.7" y="61.6" transform="rotate(-90 154.7 61.6)">D1</text>
<text x="156.6" y="61.6" transform="rotate(-90 156.6 61.6)">D0</text>
<text x="217.5" y="73.5">ACDCMode</text>
<text x="21.9" y="81.4">RXIN</text>
<text x="110.1" y="86.3">D4</text>
<text x="110.1" y="88.3">D5</text>
<text x="110.1" y="90.2">D6</text>
<text x="110.1" y="92.2">D7</text>
<text x="39.6" y="98.9">TRIGGER</text>
<text x="246.8" y="97">USB_VBUS</text>
<text x="82.7" y="103.9">PROGRAM_PGM</text>
<text x="83.2" y="120.5">+5V_CPU</text>
<text x="223.4" y="122.4">+5V_CPU</text>
<text x="82.7" y="133.2">PROGRAM_CLK</text>
<text x="82.7" y="135.2">PROGRAM_DATA</text>
<text x="82.7" y="139.1">PROGRAM_VPP</text>
<text x="166.8" y="145">SER/~PAR</text>
<text x="216.1" y="153.7">CH2SelG</text>
<text x="57.2" y="161.5">CH1Sel</text>
<text x="216.1" y="161.5">CH1SelG</text>
<text x="55.9" y="163.5">ACDCMode</text>
<text x="55.9" y="167.4">GAIN5</text>
<text x="57.2" y="165.4">CH1SelG</text>
<text x="104.2" y="164.5">POR-0</text>
<text x="55.9" y="169.3">GAIN1</text>
<text x="55.9" y="173.2">CH1</text>
<text x="130.3" y="171.3">GAIN1</text>
<text x="130.3" y="173.2">GAIN5</text>
<text x="55.9" y="177.1">CH2</text>
<text x="55.9" y="181">TRIGGER</text>
<text x="55.9" y="185">TRIGGERLEVEL</text>
<text x="57.2" y="186.9">CH2SelG</text>
<text x="57.2" y="188.9">CH2Sel</text>
</g>
</svg>
